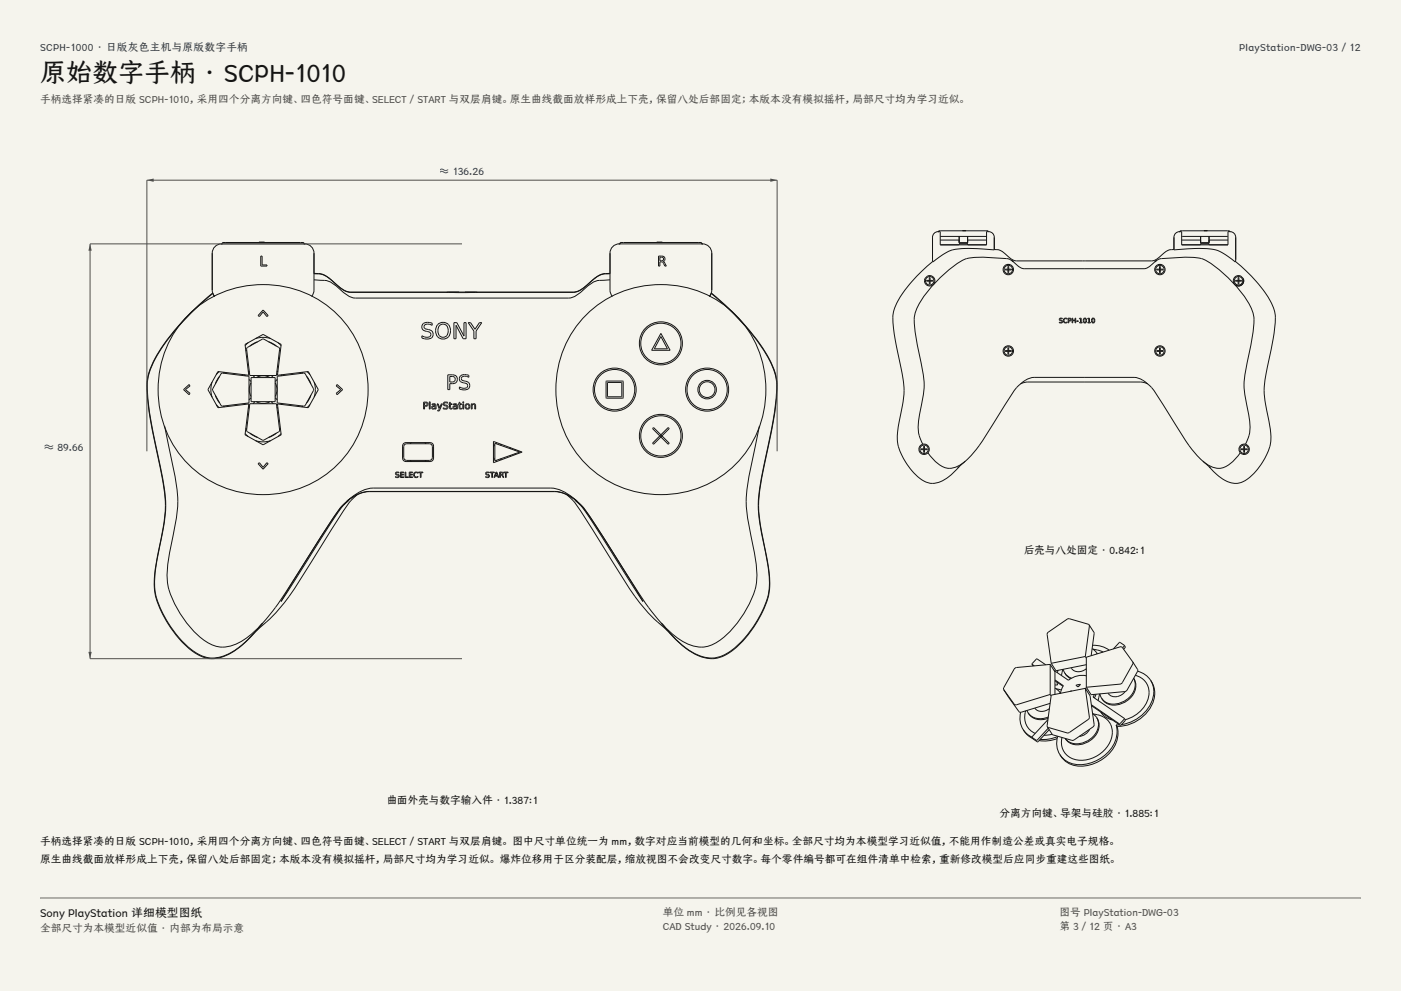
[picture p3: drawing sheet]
<svg xmlns="http://www.w3.org/2000/svg" width="420mm" height="297mm" viewBox="0 0 420 297" stroke-linecap="round" stroke-linejoin="round" font-family="sans-serif">
<g fill="#f5f4ed">
<path d="M0 0h420v297h-420z"/>
<path d="M12 12h396v275h-396z"/>
</g>
<g fill="none" stroke="#141413" stroke-width=".3">
<path d="M66.4 73.1a2.77 2.77 0 0 0-2.8 2.8v11.1l.3 1.2 .5 .6-.6-.9a67.8 67.8 0 0 0-18.1 21.4 17 17 0 0 0-1.3 10.6l1.1 7.5 2.5 12.2a41.9 41.9 0 0 1 .8 19.6l-.2 1.1a68.6 68.6 0 0 0-2.2 15.6 27.9 27.9 0 0 0 6.2 13.9 17 17 0 0 0 10.4 7.4 14.6 14.6 0 0 0 10.7-5l4.6-4.9M66.4 73.1h.3v-.4h24.4v.4h.3M66.4 73.1h-.1M66.4 73.1h25M77.6 72.6h1.7M77.6 72.6h.1M78.2 76.7h.4v2.7h1.4v.3h-1.8zM78.2 72.6h.1M78.6 72.6h.1M79.2 72.6h.1M79.3 72.6h.1M91.4 73.1a2.77 2.77 0 0 1 2.7 2.8v11.1l-.2 1.2-.5 .6"/>
<path d="M91.4 73.1h.1M185.6 73.1h.3v-.4h24.4v.4h.3M185.6 73.1a2.77 2.77 0 0 0-2.7 2.8v11.1l.2 1.2 .5 .6M185.6 73.1h-.1M185.6 73.1h25M196.9 72.6h1.7M196.9 72.6h.1M197.4 76.7h.9a.84 .84 0 0 1 1 .6 .84 .84 0 0 1-.5 1l1 1.4h-.5l-.6-1-.4-.2h-.5v1.2h-.4zM197.4 72.6h.1M197.8 72.6h.1M197.8 77.1h.5a.53 .53 0 0 1 .6 .5 .53 .53 0 0 1-.6 .5h-.5zM198.4 72.6h.1"/>
<path d="M198.5 72.6h.1M210.6 73.1a2.77 2.77 0 0 1 2.8 2.8v11.1l-.3 1.2-.5 .6 .6-.9a70.7 70.7 0 0 1 17.9 20.9l1 2.3a18.4 18.4 0 0 1 .4 9.5l-1.1 7.4-2.5 12.1a41.2 41.2 0 0 0 0 22.4 43.9 43.9 0 0 1 1.6 14.9 31.5 31.5 0 0 1-12.8 18.6 10.4 10.4 0 0 1-11.8-1.6l-3.3-2.8-3.9-4.3M210.6 73.1h.1M57.2 93.6a31.6 31.6 0 0 1 33.1-6.3 31.6 31.6 0 0 1 20 27.2 31.3 31.3 0 0 1-40.3 32.5 31.7 31.7 0 0 1-12.8-53.4zM63.8 87.8a70 70 0 0 0-17.9 20.8l-1.1 2.6a18.5 18.5 0 0 0-.5 9.4l1.1 7.2 2.4 11.4a43.3 43.3 0 0 1 1.2 18.1l-.5 3.3a61.3 61.3 0 0 0-2.2 16 31.1 31.1 0 0 0 8.4 15.9 12.9 12.9 0 0 0 9.3 4.9 17.1 17.1 0 0 0 10.8-6.1l3.9-4.5M78.9 92.9l1.5 1.7-.4 .3-1.1-1.4-1.1 1.4-.4-.3zM94.1 81.9a7.1 7.1 0 0 1 6.2 2.9l1.3 1.1a6.4 6.4 0 0 0 5.6 1.6h30.5M94.1 82l1.4 .1a5.2 5.2 0 0 1 3.2 1.3M94.1 83.9l1.3 .1a7.6 7.6 0 0 1 6.1 2.3l.8 .7a6.6 6.6 0 0 0 6 2.3h60.4a6.4 6.4 0 0 0 6-2.3l.8-.7a8.4 8.4 0 0 1 6.7-2.4h.7M98.6 83.4h.1M98.7 83.4l3.6 3.1a6 6 0 0 0 5 1.1h61.3a10 10 0 0 0 5.2-.5l4.5-3.7M126.9 97a3.1 3.1 0 0 1 2.7-.1v.6l-.5-.2a1.13 1.13 0 0 0-1.3-.2 1.13 1.13 0 0 0-.6 1.2l.5 .3a1.77 1.77 0 0 1 2.1 1.9 2.4 2.4 0 0 1-3.3 .8v-.7a1.99 1.99 0 0 0 2.6-.1 1.03 1.03 0 0 0-1.3-1.2 1.32 1.32 0 0 1-1.3-.8 1.32 1.32 0 0 1 .4-1.5z"/>
<path d="M131.2 97.3a2.33 2.33 0 0 1 3-.3 2.33 2.33 0 0 1 .8 3 2.26 2.26 0 0 1-2.9 1.5 2.26 2.26 0 0 1-1.5-2.8zM131.9 97.4a1.67 1.67 0 0 1 2 .2 1.67 1.67 0 0 1 .4 1.9 1.56 1.56 0 0 1-1.7 1.6 1.56 1.56 0 0 1-1.3-2l.1-.8zM133.9 87.6h.1M136.1 96.7h.9l2.1 4v-4h.6v4.8h-.9l-2.1-4v4h-.6zM137.7 87.5h1.6M137.7 87.5l-3.8 .1M139.3 87.5l3.8 .1M140.4 96.7h.7l1.3 2 1.3-2h.7l-1.7 2.5v2.3h-.6v-2.3zM143.1 87.6h.1M175 95.1a31.6 31.6 0 0 1 34.7-7.7 31.6 31.6 0 0 1 19.9 29.4 31.2 31.2 0 0 1-38.2 30.8 31.3 31.3 0 0 1-23.6-39.7 30.9 30.9 0 0 1 7.2-12.8zM178.4 83.4h-.1M182.9 81.9a7.1 7.1 0 0 0-6.2 2.9 7.9 7.9 0 0 1-7.7 2.7h-29.7"/>
<path d="M182.9 82l-1 .1a5.1 5.1 0 0 0-3.6 1.3M198.1 99.9l2.8 5.1h-5.5zM213.2 87.8a70 70 0 0 1 17.9 20.8 17.1 17.1 0 0 1 1.6 11.3l-1.1 7.5-2.5 12.2a42.2 42.2 0 0 0-.4 22 48 48 0 0 1 1.9 15.9 31.8 31.8 0 0 1-12.6 18.5 10 10 0 0 1-11.4-1 38.5 38.5 0 0 1-8.3-8.2M55 116.8l1.7-1.6 .3 .5-1.4 1.1 1.4 1.1-.3 .4zM63.6 114.5l-.4 1.9 .4 2.6M64.6 118.5l1.2 2.2M65.3 111.4l9.3 1.1-1.1-9.3 5.4-3 5.4 3-1.1 9.3 9.2-1.1 3 5.4-3 5.4-9.2-1.1 1.1 9.2-5.4 3-5.4-3 1.1-9.2-9.3 1.1-3-5.4zM65.7 111.4l-.9 .9M65.8 112.8l-1.2 2.3M66.4 111.9l.4-.1 7.8 1v8l-7.8 .9-.4-.1-2.7-4.7zM67.3 111.6l-.4 .2M73.2 112.3l.4 .3"/>
<path d="M73.9 104.8l-.2 .4M74 104.2l4.8-2.6 4.9 2.6 .1 .5-.9 7.8h-8l-1-7.8zM74.4 102.7l-.9 .9M74.4 111.1l.4 .4M74.6 113.7l.7 .6M75.3 114.7l-.6 1.8 .1 1.2 .5 1.1M75.3 113.2h7.2v7.2h-7.2zM75.3 119.2l-.7 .6M75.8 112.5l.6 .7M76.6 101.5l2.6-.4 1.9 .4M76.8 113.2l1.2-.5 1.2-.1 1.7 .6M77.2 102.5l-2.3 1.2"/>
<path d="M80.6 102.5l2.2 1.2M81.9 112.5l-.6 .7M82.5 114.7a4.2 4.2 0 0 1 0 4.1M82.5 119.2l.6 .6M83.1 112.8l7.9-1 .4 .1 2.6 5-2.6 4.7-.4 .1-7.9-.9zM83.1 113.7l-.6 .6M83.3 111.1l-.3 .4M83.4 102.7l.9 .9M83.8 104.8l.3 .4M84.5 112.3l-.3 .3M90.4 111.6l.4 .2M91.9 112.8l1.3 2.3"/>
<path d="M92.1 111.4l.8 .9M93.2 118.5l-1.3 2.2M94.2 114.5a7.1 7.1 0 0 1 0 4.5M101.1 115.2l1.6 1.6-1.6 1.5-.3-.4 1.4-1.1-1.4-1.1zM134.2 112.3h1.4a1.33 1.33 0 0 1 1.5 1.4 1.33 1.33 0 0 1-1.5 1.3h-.8v1.8h-.6zM134.8 112.8h.8a.83 .83 0 0 1 .9 .9 .83 .83 0 0 1-.9 .8h-.8zM138.1 112.6l1.2-.3 1.3 .2v.6l-.5-.2a1.04 1.04 0 0 0-1.2-.2 1.04 1.04 0 0 0-.5 1.1l.5 .3a1.6 1.6 0 0 1 1.8 2 2.56 2.56 0 0 1-3 .5v-.6l.3 .1a1.66 1.66 0 0 0 2.2-.3 .95 .95 0 0 0-1.2-1.1 1.21 1.21 0 0 1-1.2-.7 1.21 1.21 0 0 1 .3-1.4zM181.7 114.2h5.1v5.1h-5.1zM182.1 114.6h4.3v4.3h-4.3zM198.1 100.8l2 3.7h-3.9zM49.3 127.6l2.4 11.5a39.5 39.5 0 0 1 .2 21.4 51.8 51.8 0 0 0-1.8 13.4 28.9 28.9 0 0 0 8.1 15.4 11.7 11.7 0 0 0 9.5 4.6 19.2 19.2 0 0 0 11.1-7.2M64.8 121.3l.9 .8"/>
<path d="M66.9 121.7l.4 .2M73.5 130l.9 .8M73.6 120.9l-.4 .3M73.7 128.3l.2 .4M74.8 122.1l-.4 .3M74.9 121h8l.9 7.9-.1 .4-4.9 2.6-4.8-2.6-.1-.4zM74.9 129.8l2.3 1.3M76.4 120.4l-.6 .6M76.6 132.1l2.6 .3 1.9-.3M76.8 120.4l1.2 .4 1.2 .1 1.7-.5M77.4 139l.4-.3 1.1 1.4 1.1-1.4 .4 .3-1.5 1.6zM81.3 120.4l.6 .6"/>
<path d="M82.8 129.8l-2.2 1.3M83 122.1l.3 .3M84.1 128.3l-.3 .4M84.2 120.9l.3 .3M84.3 130l-.9 .8M90.8 121.7l-.4 .2M92.9 121.3l-.8 .8M121.1 132.8l.6-.2h7.2l.6 .2 .5 .9v3.6l-.2 .6-.9 .4h-7.2l-.6-.2-.4-.8v-3.6zM121.3 133.3l.6-.3h6.8a.9 .9 0 0 1 .9 .9v3.2a.9 .9 0 0 1-.9 .9h-6.8a.9 .9 0 0 1-.9-.9v-3.2zM122.9 138l.4 .3M123.3 132.6l-.4 .4M127 120.5h.6a.68 .68 0 0 1 .7 .9 .68 .68 0 0 1-1 .4v.8h-.3z"/>
<path d="M127.3 120.7h.3a.39 .39 0 0 1 .4 .4 .39 .39 0 0 1-.4 .4h-.3zM127.3 132.6l.4 .4M127.7 138l-.4 .3M128.7 120.4h.3v2.2h-.3zM129.5 121.1h.2a.72 .72 0 0 1 1 .6v.9h-.2v-.2a.56 .56 0 0 1-.7 .3 .56 .56 0 0 1-.4-.7 .56 .56 0 0 1 .7-.4h.4a.55 .55 0 0 0-.4-.4 .55 .55 0 0 0-.6 .1zM129.8 121.9l.7-.1a.43 .43 0 0 1-.3 .6 .43 .43 0 0 1-.5-.3zM131.1 121h.2l.5 1.2 .5-1.2h.3l-1 2.2h-.4l.5-.6zM133.1 120.6l.8-.1 .3 .1v.3a.49 .49 0 0 0-.7-.3 .49 .49 0 0 0-.2 .7 .75 .75 0 0 1 1 .9 .75 .75 0 0 1-1.3 .4l-.1-.4a.58 .58 0 0 0 .7 .3 .58 .58 0 0 0 .3-.7l-.1-.1a.69 .69 0 0 1-.8-.2 .69 .69 0 0 1 .1-.9zM134.8 120.6h.2v.4h.5v.2h-.5v1l.5 .2v.2l-.7-.3v-1.1h-.2zM135.9 121.1h.1a.72 .72 0 0 1 1.1 .6v.9h-.3v-.2a.56 .56 0 0 1-.7 .3 .56 .56 0 0 1-.3-.7 .56 .56 0 0 1 .7-.4h.3a.55 .55 0 0 0-.4-.4 .55 .55 0 0 0-.5 .1zM136.2 121.9l.6-.1a.43 .43 0 0 1-.2 .6 .43 .43 0 0 1-.6-.3zM137.6 120.6h.3v.4h.5v.2h-.5v1l.5 .2v.2l-.7-.3-.1-1.1h-.2z"/>
<path d="M138.7 121h.3v1.6h-.3zM138.7 120.4h.3v.3h-.3zM141.3 121h.2v.3a.57 .57 0 0 1 .7-.3 .57 .57 0 0 1 .4 .6v1h-.3v-.9a.4 .4 0 0 0-.4-.5 .4 .4 0 0 0-.4 .5v.9h-.2zM147.9 137.1l.4 .6M147.9 132.3l8.6 3.2-8.6 3.2zM148.3 133.2l-.4 .6M148.3 132.9l7.5 2.6-7.5 2.6zM148.6 138l.3 .3M148.9 132.7l-.3 .2M149.9 137.6l.5 .2M150.4 133.2l-.5 .2M152.9 134.1l.2 .4"/>
<path d="M153.1 136.4l-.2 .4M154.4 134.7v.3M154.4 136v.3M195.9 128.2l4.7 4.6-.2 .3-4.7-4.6zM200.3 128.2l.3 .3-4.7 4.6-.2-.3zM227.7 127.6l-2.4 11.5a39.5 39.5 0 0 0-.2 21.4 51.8 51.8 0 0 1 1.8 13.4 28.9 28.9 0 0 1-8.1 15.4 11.7 11.7 0 0 1-9.5 4.6 19.2 19.2 0 0 1-11.1-7.2M102.7 151.6l1.9-1.7a39.5 39.5 0 0 0-7.3 9.8l-13 20.6 12.7-20.6 3.8-5.7zM104 150.2a12 12 0 0 1 9.9-2.9h49.3a11.9 11.9 0 0 1 9.8 2.9M106.6 148.5a10.4 10.4 0 0 1 6.5-1.2h46.1a36.3 36.3 0 0 1 9.5 .4l1.7 .8M106.6 148.5l-2.4 1.5M106.8 148.4l-.2 .1M107.1 148.3a19.6 19.6 0 0 0-4.8 5.7l-1 1.6a370 370 0 0 1-16.4 25.5l-3.5 3.9-4.6 4.1"/>
<path d="M118.7 141.6l.6-.1h.3l-.1 .2a.35 .35 0 0 0-.5-.1 .35 .35 0 0 0-.1 .5 .58 .58 0 0 1 .8 .7 .58 .58 0 0 1-1 .3l-.2-.3a.42 .42 0 0 0 .6 .2 .42 .42 0 0 0 .2-.6 .54 .54 0 0 1-.6-.2 .54 .54 0 0 1 0-.6zM120 141.5h1.1v.2h-.8v.5h.7v.1h-.7v.6h.8v.2h-1.1zM121.4 141.5h.3v1.4h.8v.2h-1.1zM122.7 141.5h1v.2h-.8v.5h.8v.1h-.8v.6h.8v.2h-1zM124.2 141.7a.63 .63 0 0 1 1.1 .1 .64 .64 0 0 0-.9 .1 .64 .64 0 0 0 0 .8 .64 .64 0 0 0 .9 .1 .78 .78 0 0 1-1.2 .1 .78 .78 0 0 1 .1-1.2zM125.4 141.5h1.4v.2h-.6v1.4h-.2v-1.4h-.6zM145.7 141.6l.7-.1h.2l-.1 .2a.35 .35 0 0 0-.5-.1 .35 .35 0 0 0 0 .5 .58 .58 0 0 1 .7 .7 .58 .58 0 0 1-1 .3l-.1-.3a.42 .42 0 0 0 .6 .2 .42 .42 0 0 0 .1-.6 .54 .54 0 0 1-.6-.2 .54 .54 0 0 1 0-.6zM146.8 141.5h1.4v.2h-.6v1.4h-.2v-1.4h-.6zM148.7 141.5h.2l.7 1.6h-.3l-.1-.4h-.8l-.1 .4h-.2zM148.8 141.7l.3 .8h-.6zM149.8 141.5h.5a.46 .46 0 0 1 .5 .3 .46 .46 0 0 1-.2 .5l.5 .8h-.3l-.6-.7h-.2v.7h-.2zM150 141.7h.3a.29 .29 0 0 1 .3 .3 .29 .29 0 0 1-.3 .2h-.3z"/>
<path d="M151 141.5h1.3v.2h-.5v1.4h-.3v-1.4h-.5zM169.9 148.3a19.6 19.6 0 0 1 4.8 5.7l1 1.6a370 370 0 0 0 16.4 25.5l3.5 3.9 4.6 4.1M170.2 148.4l.3 .1M170.4 148.5l2.4 1.5M172.4 149.9a29.9 29.9 0 0 1 6.7 8.4l13.6 22-15.3-24.2a23.7 23.7 0 0 0-5-6.2zM78.8 186.7l-1.3 1.5M78.8 186.7l2.5-3a580.2 580.2 0 0 0 18.4-28.2 20 20 0 0 1 10.7-9.1l1.5-.1h47.2a33 33 0 0 1 8.3 .4 20.7 20.7 0 0 1 9.9 8.8l2.1 3.3a359.7 359.7 0 0 0 16.8 25.5l2 2.4M198.2 186.7l1.3 1.5"/>
<circle cx="184.2" cy="116.8" r="6.5"/>
<circle cx="184.2" cy="116.8" r="6.1"/>
<circle cx="198.1" cy="102.9" r="6.5"/>
<circle cx="198.1" cy="102.9" r="6.1"/>
<circle cx="212" cy="116.8" r="6.5"/>
<circle cx="212" cy="116.8" r="6.1"/>
<circle cx="212" cy="116.8" r="2.78"/>
<circle cx="212" cy="116.8" r="2.37"/>
<circle cx="140.1" cy="121.8" r=".79"/>
<circle cx="140.2" cy="121.7" r=".53"/>
<circle cx="198.1" cy="130.6" r="6.5"/>
<circle cx="198.1" cy="130.6" r="6.1"/>
</g>
<path d="M44 135.2v-81.2h189v81.2" fill="none" stroke="#504e49" stroke-width=".3"/>
<g fill="#504e49">
<path d="M44 54l2.1-.5v1z"/>
<path d="M230.9 53.5l2.1 .5-2.1 .5z"/>
</g>
<path d="M138.5 73.1h-111.5v124.3h111.5" fill="none" stroke="#504e49" stroke-width=".3"/>
<g fill="#504e49">
<path d="M27 73.1l.5 2h-1z"/>
<path d="M26.5 195.4h1l-.5 2z"/>
</g>
<g fill="none" stroke="#141413" stroke-width=".3">
<path d="M279.6 78.4a38.2 38.2 0 0 0-11.4 14.1 21.3 21.3 0 0 0 .3 10l1.2 5.8a29 29 0 0 1 0 17.3 14.4 14.4 0 0 0 .8 11.1 16.3 16.3 0 0 0 7.5 7.9 8.1 8.1 0 0 0 7.8-2.9l1.7-1.9M281.2 69.4l-.8 .3-.8 1 .1 7.8a13.3 13.3 0 0 1 10.2-4l8.2 .4-.1-4.2-.8-1-.8-.3M281.2 69.4h.1M281.2 69.4l.2-.2h14.8v.2M281.2 69.4h.7v4h13.9v-4h.6M281.9 70.9h13.9M281.9 71.9h5.6M287.5 70.9v1.8h2.6v-1.8M287.6 73.1h2.4M287.6 73.1v-.3h2.4v.3M287.6 73.1l-.1 .3M288.5 69.1h1.1"/>
<path d="M288.5 69.1h.1M289.6 69.1h.1M290 73.1l.2 .3M290.1 71.9h5.7M296.4 69.4h.1M298.1 74.8a6.8 6.8 0 0 1 4.8 2.6 3.9 3.9 0 0 0 3.3 .8h35.9a9.1 9.1 0 0 0 4.2-.3l.8-.5a9.4 9.4 0 0 1 4-2.6h.8M301.9 79.3h.9M302.2 79.8h.2v1.9h-.2zM303.6 78.3l-.3-.2 .6 .4M303.9 78.5l.2 .3a4.6 4.6 0 0 0 4.4 1.7h33a4.9 4.9 0 0 0 4.6-2M303.9 78.5l-.8-.6a22.8 22.8 0 0 0-7.3-.8 12.5 12.5 0 0 0-10 2.7 36.5 36.5 0 0 0-11.2 13.3 19.5 19.5 0 0 0 .3 9.9l.3 1.6a38.8 38.8 0 0 1 1.7 13.3l-.2 1.3a37.4 37.4 0 0 0-1.4 10.3l.4 1.4 .9 2.2M346.1 78.5l.8-.6a22.8 22.8 0 0 1 7.3-.8 12.5 12.5 0 0 1 10 2.7 36.5 36.5 0 0 1 11.2 13.3 19.5 19.5 0 0 1-.3 9.9l-.3 1.6a38.8 38.8 0 0 0-1.7 13.3l.2 1.3a37.4 37.4 0 0 1 1.4 10.3l-.4 1.4-.9 2.2"/>
<path d="M346.4 78.3l.3-.2-.6 .4M347.6 79.8h.2v1.9h-.2zM348.1 79.3h-.9M353.6 69.4l-.8 .3-.8 1-.1 4.2 1.9-.2a30 30 0 0 1 11.6 .5l2.1 1.2 2.8 2.1M353.6 69.4h-.1M353.6 69.4l.2-.2h14.8v.2M353.6 69.4h.6v4h13.9v-4h.7M354.2 70.9h13.9M354.2 71.9h5.7M359.9 70.9v1.8h2.6v-1.8M360 73.1h2.4M360 73.1v-.3h2.4v.3"/>
<path d="M360 73.1l-.2 .3M360.9 69.1h1M360.9 69.1h.1M361.9 69.1h.1M362.4 73.1l.1 .3M362.5 71.9h5.6M368.8 69.4l.8 .3 .8 1-.1 7.8M368.8 69.4h.1M370.3 78.5l.1-.1a38.2 38.2 0 0 1 11.4 14.1 13.9 13.9 0 0 1 .1 7.4l-1.8 9.3a27.3 27.3 0 0 0 .1 15.8 16.5 16.5 0 0 1 .1 9.9 18 18 0 0 1-8.2 9.7 8.1 8.1 0 0 1-7.9-3l-1.7-1.8M370.3 78.4h.1M277.3 83.6h-.1M277.8 84h1.9v.3h-1.9z"/>
<path d="M278.6 83.2h.2v1.9h-.2zM301.3 80.7h1.9v.2h-1.9zM317.7 95.4h.8v.2l-.2-.1a.29 .29 0 0 0-.4 0 .29 .29 0 0 0-.1 .4 .55 .55 0 0 1 .7 .2 .55 .55 0 0 1-.2 .7 .55 .55 0 0 1-.7-.1l.1-.1a.32 .32 0 0 0 .5 .1 .32 .32 0 0 0-.1-.6l-.5-.2zM319 95.5a.55 .55 0 0 1 .9 .2 .56 .56 0 0 0-.8 0 .56 .56 0 0 0 0 .8 .56 .56 0 0 0 .8 0 .68 .68 0 0 1-1 .1 .68 .68 0 0 1 .1-1.1zM320.2 95.4h.5a.47 .47 0 0 1 .4 .5 .47 .47 0 0 1-.7 .3v.6h-.2zM320.4 95.5h.3a.27 .27 0 0 1 .2 .3 .27 .27 0 0 1-.2 .2h-.3zM321.4 95.4h.2v.5h.7v-.5h.2v1.4h-.2v-.7h-.7v.7h-.2zM322.8 96.2l.5 .1zM323.6 95.4h.5v1.2l.3 .2h-.8l.3-.2v-1.1l-.3 .1zM325 95.4a.66 .66 0 0 1 .7 .7 .66 .66 0 0 1-.7 .6l-.3-.6zM325.1 95.5a.56 .56 0 0 1 .4 .6 .56 .56 0 0 1-.4 .5l-.2-.5zM326.1 95.4h.5v1.2l.3 .2h-.8l.3-.2v-1.1l-.3 .1z"/>
<path d="M327.4 95.4a.66 .66 0 0 1 .8 .7 .66 .66 0 0 1-.8 .6l-.2-.6zM327.6 95.5a.56 .56 0 0 1 .4 .6 .56 .56 0 0 1-.4 .5l-.2-.5zM346.8 80.7h1.9v.2h-1.9zM369.7 84.2l.2 .7 .5 .5M369.7 84.1v.1M370.3 84h1.9v.3h-1.9zM371.2 83.2h.2v1.9h-.2zM372 82.8h.1M372 82.8l.7 .6M372 82.8a1.56 1.56 0 0 0-2.3 1.4M372.7 83.4a1.56 1.56 0 0 1-.4 1.9 1.56 1.56 0 0 1-1.9 .1M301.3 105.1h1.9v.2h-1.9z"/>
<path d="M302.2 104.2h.2v1.9h-.2zM305.9 115l1.9-.5h7h27.1l2.2 .5M346.8 105.1h1.9v.2h-1.9zM347.6 104.2h.2v1.9h-.2zM276.1 134.5h1.9v.3h-1.9zM276.6 133.1a1.56 1.56 0 0 1 1.8 .7 1.56 1.56 0 0 1-.2 1.9M276.6 133.1a1.56 1.56 0 0 0-.9 2.4 1.56 1.56 0 0 0 2.5 .2M276.9 133.7h.2v1.9h-.2zM278.2 135.7a9.8 9.8 0 0 0 6.4 4.7 7.8 7.8 0 0 0 4.8-2.2M289.4 138.2l-2.3 2.1M289.4 138.2l1.7-1.7 2.4-2.9 7-10.9a28.5 28.5 0 0 1 5.5-7.7 7.2 7.2 0 0 1 6.5-1.9h22.5a17.5 17.5 0 0 1 7 .6l.5 .2a14.2 14.2 0 0 1 5.2 5.8l8.2 13.1 2.4 3.1 2.3 2.3M360.6 138.2l2.3 2.1"/>
<path d="M371.8 135.7a9.8 9.8 0 0 1-6.4 4.7 7.8 7.8 0 0 1-4.8-2.2M372 134.5h1.9v.3h-1.9zM372.9 133.7h.2v1.9h-.2zM373.4 133.1a1.56 1.56 0 0 0-1.8 .7 1.56 1.56 0 0 0 .2 1.9M373.4 133.1a1.56 1.56 0 0 1 .9 2.4 1.56 1.56 0 0 1-2.5 .2M309.4 199.1l1.4-1.6 2.7 1.7M309.4 199.1l.3 .5M309.4 199.1l.7 .5M314.8 199.1l-10.3 1-.5 .4-3.1 5.6v.6M314.8 199.1l1.5 2.2v6.8M314.8 199.1v9M315.1 198.8l1.5 2.2 9.1-1.8"/>
<path d="M325.4 196.8l.3 .4M325.4 196.8l-10.3 2M326.5 187.3l1.5 2.4-.9 6.8M326.5 187.3l-6.1-1.9-6.3 4.3-.2 .4 1.2 8.7M326.5 187.3l-1.1 9.5M327.4 194.4l1.4 1.2M327.5 193.4l3.1 .4 1.9 1.1M327.6 194.5l3.1 .9M328.8 195.6l.2 .4zM337.1 193.4l-1.4-.9-1.9 2M337.1 193.4l.3 .6-.6 .6M337.1 193.4l-.6 .8"/>
<path d="M339.6 198.4l-3.1-4.4-.5-.2-10.3 3.2v9M339.6 198.4h.1M339.6 198.4l1.5 2.6-3.2 5.8-.4 .4-10.4 1-1.4-2.2M339.6 198.4v.6l-3.1 5.6-.5 .4-10.3 1M300.9 206.7l4.7 6.7h.6l8.6-2.6M300.9 206.7h.1M300.9 206.7l3.1 4.3 .5 .3 10.3-3.2M306 213.5a6.6 6.6 0 0 0 .7 5.1M306.7 218.6l1.2 1.4 1.5 .9M306.7 218.6l1.4 1.8 1.5 .9M307.5 213a5.3 5.3 0 0 0 2.8 6.8M307.9 212.9l.3 .7"/>
<path d="M308.2 213.6a4.6 4.6 0 0 0 6 1.7M308.2 213.6a4.8 4.8 0 0 0 6.1 1.3M310.2 212.2a2.92 2.92 0 0 0 4.4 .2M314.2 215.7l-4.8 5.3M314.3 218.2l-3.4 3.6-.2 .1-1.3-.9M314.5 218.7l-3.4 3.6-1.4-.8-.3-.5M314.8 208.1l.3 .5M316 200.9l4.3 3a6.4 6.4 0 0 1 5.4-1.4M316.3 206.2l1.4 1.3M316.3 203.8l2.5 1.7-.9 2.3M316.3 204l2.4 1.7M316.6 206.4l1.6 .3"/>
<path d="M316.9 204.4l.2 .9h-.8M317.2 200.9l-.2 .7M317.7 207.5l.2 .3M318.6 200.6l-.4 1.9M318.8 200.6l.4 1.1M319.2 201.7l.7 1 1.1 .7M319.2 201.7l1.1 1.1 .9 .5M321 207v.2M321 207l.2 .1M321 207l.1 .1M321.1 200.1a2.9 2.9 0 0 0 4.6 .3M322.5 205.4l1.4-.3-.7 .8z"/>
<path d="M323.5 205.6l-.5 .1M325.3 206.3l.1-.1 .1 .4M325.4 206.3l1.4 2.2 1.2 8.7-.1 .5-6.3 4.2-6.1-1.7-1.5-2.4M325.4 206.3l1.2 8.6-.2 .5-6.3 4.3-6.1-1.9M325.4 206.3l-10.3 2-1.1 9.5M326.7 218.5l-.7 1-.8 .7-1.7 .5M327.2 211.2l8.3 5.7 1.6-1.6M327.2 211.5l8.6 5.9 1.5-1.4-.2-.7M327.5 213.9l1.3 1.1M327.6 213.9l1.4 .3a5.5 5.5 0 0 1 3.5 8.6 9.3 9.3 0 0 1-11.4 4.4 5.2 5.2 0 0 1-2.7-6.2M328.1 208.1l-.4 .8 9.4 6.4M328.6 208.1l-.5 1.1"/>
<path d="M329.7 208l-.5 2M329.7 208l.5 1.2M330 213.4a5.5 5.5 0 0 0 3.5 2.4M330.2 209.2a5.2 5.2 0 0 0 7.5 .5 4.9 4.9 0 0 0 2.2-6.4 4.5 4.5 0 0 1-1.2 6 6 6 0 0 1-7.6 1zM334.6 217.2a8.4 8.4 0 0 1-3.6 9.3 10.4 10.4 0 0 1-11.4 1.5l-1.9-1.9M334.6 217.2l.3 .5M334.9 217.7a8.4 8.4 0 0 1-3.6 9.2 10.4 10.4 0 0 1-11.5 1.6l-.9-.9-1.2-1.5M335.6 217.2h-1M337.3 207.2a3.3 3.3 0 0 1-5.1 .5M340.4 202.4a5.6 5.6 0 0 1 2.9 8.9 10.1 10.1 0 0 1-6 4.4M341 201.2l2 .8 1.1 .8 .8 1.1M344.9 203.9a7.4 7.4 0 0 1-.9 9.4 11.8 11.8 0 0 1-9.1 4.4"/>
<path d="M344.9 203.9a7.6 7.6 0 0 1-1.5 9.3 12 12 0 0 1-7.2 4M311.8 221.6h2.3l3-.9a6.6 6.6 0 0 0 .6 5.4M315.4 220l-2.4 .4M316.9 221.4a10.2 10.2 0 0 1-5.4 .5M318.4 221h.1M319.3 221.3a5.3 5.3 0 0 0 7.5 .3 4.8 4.8 0 0 0 2-6.6 4.5 4.5 0 0 1-1.1 6.2 6 6 0 0 1-7.6 1z"/>
<circle cx="278.7" cy="84.2" r="1.27"/>
<circle cx="278.7" cy="84.2" r="1.56"/>
<circle cx="302.3" cy="80.8" r="1.56"/>
<circle cx="302.3" cy="80.8" r="1.27"/>
<circle cx="347.7" cy="80.8" r="1.56"/>
<circle cx="347.7" cy="80.8" r="1.27"/>
<circle cx="371.3" cy="84.2" r="1.27"/>
<circle cx="302.3" cy="105.2" r="1.56"/>
<circle cx="302.3" cy="105.2" r="1.27"/>
<circle cx="347.7" cy="105.2" r="1.56"/>
<circle cx="347.7" cy="105.2" r="1.27"/>
<circle cx="277" cy="134.6" r="1.27"/>
<circle cx="373" cy="134.6" r="1.27"/>
</g>
<path d="M12 269.3h396zM12 269h396v.3h-396z" fill-rule="evenodd" fill="#504e49"/>
<text font-size="7.8" fill="#141413" x="12" y="24.7">原始数字手柄 · SCPH-1010</text>
<text font-size="3.5" fill="#141413" x="12" y="274.9">Sony PlayStation 详细模型图纸</text>
<g font-size="3.2" fill="#1b365d">
<text x="12" y="15.3">SCPH-1000 · 日版灰色主机与原版数字手柄</text>
<text x="371.5" y="15.3">PlayStation-DWG-03 / 12</text>
<text x="131.9" y="52.4">≈ 136.26</text>
<text x="13.2" y="135.2">≈ 89.66</text>
</g>
<g font-size="3.2" fill="#504e49">
<text x="12" y="30.9">手柄选择紧凑的日版 SCPH-1010，采用四个分离方向键、四色符号面键、SELECT / START 与双层肩键。原生曲线截面放样形成上下壳，保留八处后部固定；本版本没有模拟摇杆，局部尺寸均为学习近似。</text>
<text x="198.7" y="274.5">单位 mm · 比例见各视图</text>
<text x="317.6" y="274.5">图号 PlayStation-DWG-03</text>
<text x="12" y="279.3">全部尺寸为本模型近似值 · 内部为布局示意</text>
<text x="198.7" y="278.8">CAD Study · 2026.09.10</text>
<text x="317.6" y="278.8">第 3 / 12 页 · A3</text>
</g>
<g font-size="3.2" fill="#141413">
<text x="306.8" y="166">后壳与八处固定 · 0.842:1</text>
<text x="115.7" y="241">曲面外壳与数字输入件 · 1.387:1</text>
<text x="299.6" y="245">分离方向键、导架与硅胶 · 1.885:1</text>
<text x="12" y="253.3">手柄选择紧凑的日版 SCPH-1010，采用四个分离方向键、四色符号面键、SELECT / START 与双层肩键。 图中尺寸单位统一为 mm，数字对应当前模型的几何和坐标。全部尺寸均为本模型学习近似值，不能用作制造公差或真实电子规格。</text>
<text x="12" y="258.6">原生曲线截面放样形成上下壳，保留八处后部固定；本版本没有模拟摇杆，局部尺寸均为学习近似。 爆炸位移用于区分装配层，缩放视图不会改变尺寸数字。每个零件编号都可在组件清单中检索，重新修改模型后应同步重建这些图纸。</text>
</g>
</svg>
